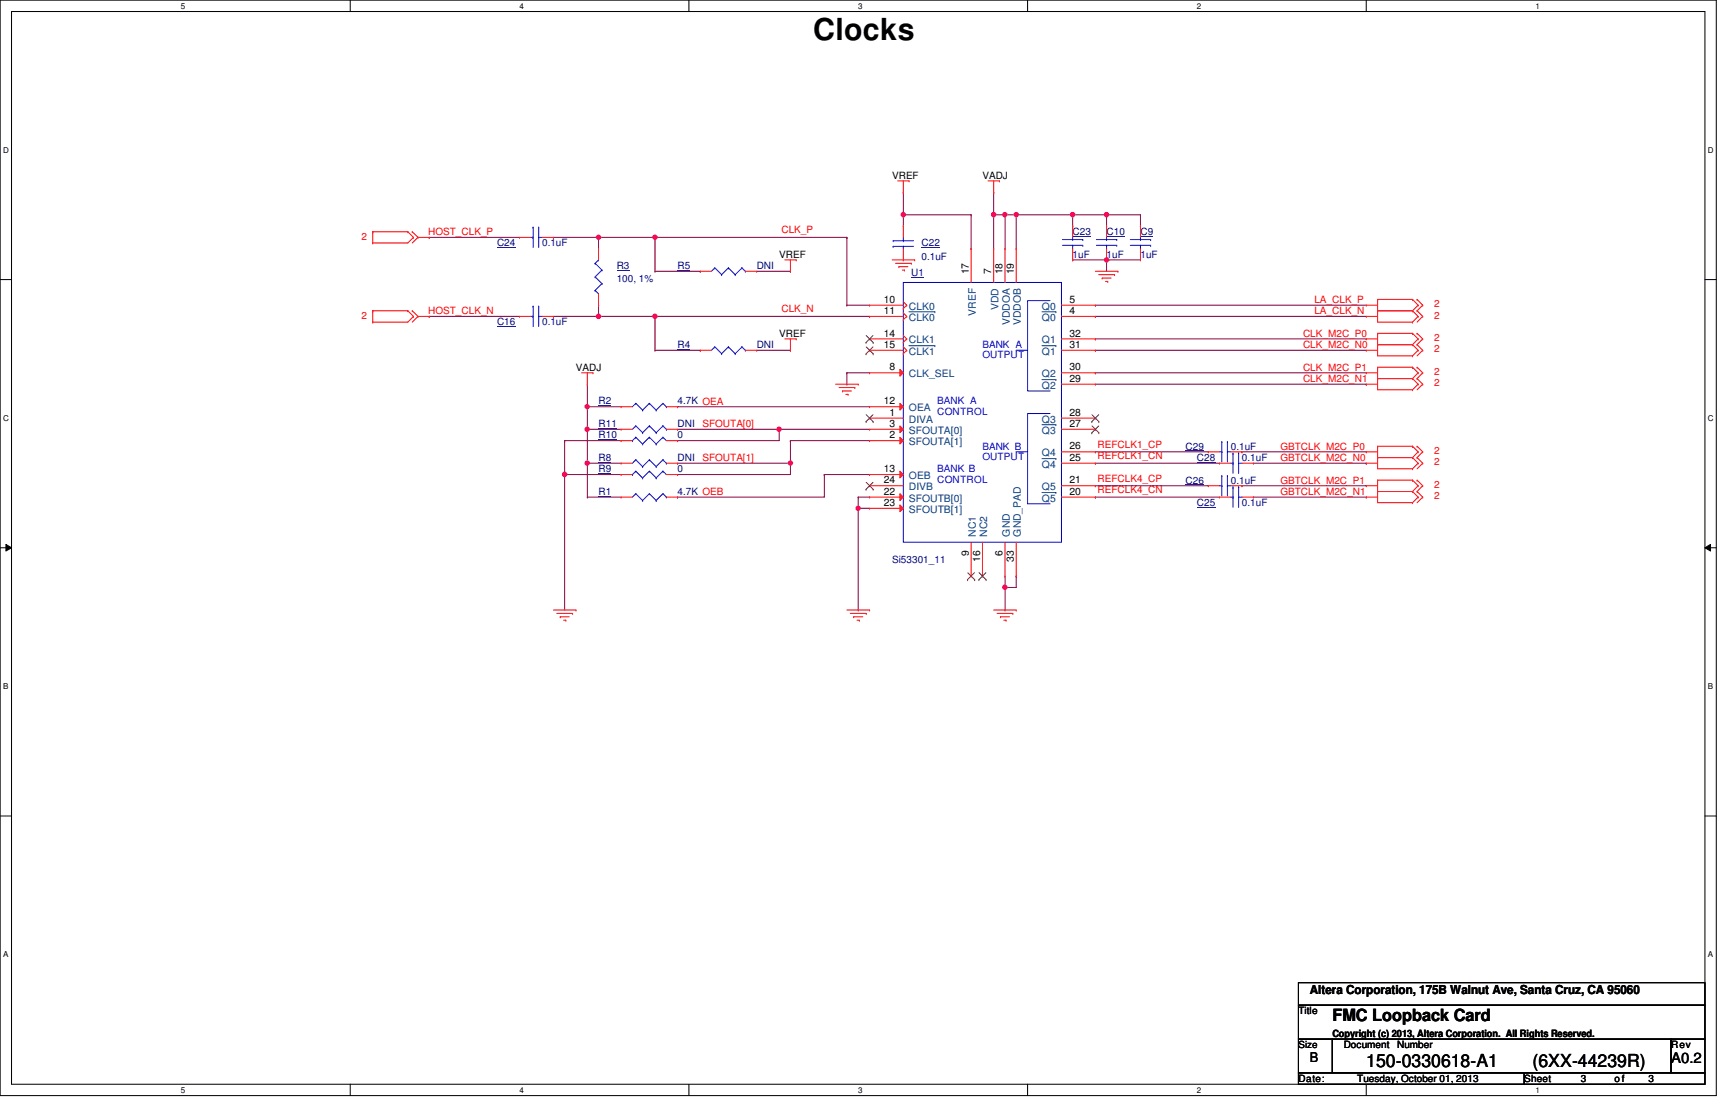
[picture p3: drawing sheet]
<svg xmlns="http://www.w3.org/2000/svg" width="432mm" height="279mm" viewBox="0 0 432 279" stroke-linecap="round" stroke-linejoin="round" font-family="sans-serif">
<path d="M0 0h428.6v273.6h-428.6zM2.9 2.9h422.9v267.8h-422.9z" fill="none" stroke="#000" stroke-width=".25"/>
<g fill="#fff">
<path d="M45.2 .4h1.1v2.2h-1.1z"/>
<path d="M45.2 271.1h1.1v2.2h-1.1z"/>
</g>
<path d="M87.5 0v2.9M87.5 270.7v2.9" fill="none" stroke="#000" stroke-width=".25"/>
<g fill="#fff">
<path d="M129.8 .4h1.1v2.2h-1.1z"/>
<path d="M129.8 271.1h1.1v2.2h-1.1z"/>
</g>
<path d="M172 0v2.9M172 270.7v2.9" fill="none" stroke="#000" stroke-width=".25"/>
<g fill="#fff">
<path d="M214.3 .4h1.1v2.2h-1.1z"/>
<path d="M214.3 271.1h1.1v2.2h-1.1z"/>
</g>
<path d="M256.6 0v2.9M256.6 270.7v2.9" fill="none" stroke="#000" stroke-width=".25"/>
<g fill="#fff">
<path d="M298.9 .4h1.1v2.2h-1.1z"/>
<path d="M298.9 271.1h1.1v2.2h-1.1z"/>
</g>
<path d="M341.2 0v2.9M341.2 270.7v2.9" fill="none" stroke="#000" stroke-width=".25"/>
<g fill="#fff">
<path d="M383.5 .4h1.1v2.2h-1.1z"/>
<path d="M383.5 271.1h1.1v2.2h-1.1z"/>
<path d="M.8 36.3h1.4v2.3h-1.4z"/>
<path d="M426.5 36.3h1.4v2.3h-1.4z"/>
<path d="M.8 103.3h1.4v2.2h-1.4z"/>
<path d="M426.5 103.3h1.4v2.2h-1.4z"/>
</g>
<path d="M0 69.8h2.9M425.8 69.8h2.8" fill="none" stroke="#000" stroke-width=".25"/>
<g fill="#fff">
<path d="M.8 170.2h1.3v2.3h-1.3z"/>
<path d="M426.5 170.2h1.3v2.3h-1.3z"/>
</g>
<path d="M0 136.8h2.9M1.5 135.9l1.4 .9-1.4 .8zM425.8 136.8l1.4-.9v1.7zM425.8 136.8h2.8" fill="none" stroke="#000" stroke-width=".25"/>
<path d="M1.5 135.9l1.4 .9-1.4 .8zM425.8 136.8l1.4-.9v1.7z" fill="#000"/>
<g fill="#fff">
<path d="M.8 237.2h1.3v2.2h-1.3z"/>
<path d="M426.5 237.2h1.3v2.2h-1.3z"/>
</g>
<path d="M0 203.8h2.9M425.8 203.8h2.8" fill="none" stroke="#000" stroke-width=".25"/>
<path d="M251 53.6h.1M251 53.6v8.5M251 53.6h2.8M253.8 53.6h.1M253.8 53.6v8.5M267.9 64.9h.1M267.9 64.9h8.5" fill="none" stroke="#800040" stroke-width=".25"/>
<circle cx="276.3" cy="64.9" r=".56" fill="#f0f"/>
<circle cx="276.3" cy="64.9" r=".56" fill="none" stroke="#f0f" stroke-width=".25"/>
<path d="M267.9 53.6h.1M267.9 53.6h8.5M276.4 64.9h.1M276.4 64.9v2.8" fill="none" stroke="#800040" stroke-width=".25"/>
<circle cx="276.3" cy="53.6" r=".56" fill="#f0f"/>
<circle cx="276.3" cy="53.6" r=".56" fill="none" stroke="#f0f" stroke-width=".25"/>
<circle cx="267.9" cy="53.6" r=".56" fill="#f0f"/>
<circle cx="267.9" cy="53.6" r=".56" fill="none" stroke="#f0f" stroke-width=".25"/>
<path d="M253.8 53.6h.1M253.8 53.6h14.1" fill="none" stroke="#800040" stroke-width=".25"/>
<circle cx="253.8" cy="53.6" r=".56" fill="#f0f"/>
<circle cx="253.8" cy="53.6" r=".56" fill="none" stroke="#f0f" stroke-width=".25"/>
<path d="M248.2 48h.1M248.2 48v5.6" fill="none" stroke="#800040" stroke-width=".25"/>
<circle cx="248.2" cy="53.6" r=".56" fill="#f0f"/>
<circle cx="248.2" cy="53.6" r=".56" fill="none" stroke="#f0f" stroke-width=".25"/>
<g fill="none" stroke="#800040" stroke-width=".25">
<path d="M248.2 53.6h.1M248.2 53.6h2.8M276.4 53.6h.1M276.4 53.6h8.4M273.6 79h.1M273.6 76.2h.1M273.6 79h67.6M273.6 76.2h67.6M276.4 64.9h.1M276.4 64.9h8.4M211.5 93.1h.1M211.5 93.1h5.7"/>
<path d="M273.6 84.6h.1M273.6 87.5h.1M273.6 93.1h.1M273.6 84.6h67.6M273.6 87.5h67.6M273.6 93.1h67.6M273.6 95.9h67.6M341.2 95.9h.1M169.2 101.6h.1M169.2 101.6h48M205.9 118.5h.1M205.9 118.5h11.3"/>
<path d="M273.6 112.8h.1M273.6 115.7h.1M273.6 112.8h28.2M273.6 115.7h30.9M310.2 112.8h.1M310.2 112.8h31M313 115.7h28.2M341.2 115.7h.1M273.6 121.3h.1M273.6 124.1h.1M273.6 121.3h28.2M273.6 124.1h30.9"/>
<path d="M310.2 121.3h.1M310.2 121.3h31M313 124.1h28.2M341.2 124.1h.1M251 146.7h.1M251 143.8v2.9M251 146.7h2.8"/>
</g>
<circle cx="250.9" cy="53.6" r=".56" fill="#f0f"/>
<circle cx="250.9" cy="53.6" r=".56" fill="none" stroke="#f0f" stroke-width=".25"/>
<path d="M248.2 53.6h.1M248.2 53.6v8.5M251 152.3h.1M251 146.7v5.6M253.8 143.8h.1M253.8 143.8v2.9" fill="none" stroke="#800040" stroke-width=".25"/>
<circle cx="250.9" cy="146.6" r=".56" fill="#f0f"/>
<circle cx="250.9" cy="146.6" r=".56" fill="none" stroke="#f0f" stroke-width=".25"/>
<path d="M149.5 79h14.1M163.6 79h.1" fill="none" stroke="#800040" stroke-width=".25"/>
<circle cx="149.5" cy="79" r=".56" fill="#f0f"/>
<circle cx="149.5" cy="79" r=".56" fill="none" stroke="#f0f" stroke-width=".25"/>
<path d="M138.2 59.3h.1M138.2 59.3h25.4M149.5 59.3h.1M149.5 59.3v2.8M163.6 59.3h.1M211.5 59.3h.1M211.5 59.3v16.9M149.5 76.2h.1M149.5 76.2v2.8M211.5 76.2h.1M211.5 76.2h5.7" fill="none" stroke="#800040" stroke-width=".25"/>
<circle cx="149.5" cy="59.2" r=".55" fill="#f0f"/>
<circle cx="149.5" cy="59.2" r=".55" fill="none" stroke="#f0f" stroke-width=".25"/>
<circle cx="163.6" cy="59.2" r=".55" fill="#f0f"/>
<circle cx="163.6" cy="59.2" r=".55" fill="none" stroke="#f0f" stroke-width=".25"/>
<path d="M107.2 59.3h.1M107.2 59.3h22.6M107.2 79h.1M107.2 79h22.6M138.2 79h.1M138.2 79h11.3M146.7 101.6h.1M146.7 107.2h.1M146.7 101.6h8.4M146.7 101.6v5.6" fill="none" stroke="#800040" stroke-width=".25"/>
<circle cx="146.6" cy="101.5" r=".55" fill="#f0f"/>
<circle cx="146.6" cy="101.5" r=".55" fill="none" stroke="#f0f" stroke-width=".25"/>
<circle cx="146.6" cy="107.2" r=".56" fill="#f0f"/>
<circle cx="146.6" cy="107.2" r=".56" fill="none" stroke="#f0f" stroke-width=".25"/>
<path d="M146.7 107.2h.1M146.7 107.2h8.4M146.7 107.2v8.5M205.9 118.5h.1M205.9 118.5v5.6h-36.7M146.7 124.1h.1M146.7 124.1h8.4M169.2 124.1h.1" fill="none" stroke="#800040" stroke-width=".25"/>
<circle cx="146.6" cy="115.6" r=".55" fill="#f0f"/>
<circle cx="146.6" cy="115.6" r=".55" fill="none" stroke="#f0f" stroke-width=".25"/>
<path d="M141 118.5h.1M141 118.5v33.8M146.7 115.7h.1M146.7 115.7h8.4M146.7 115.7v8.4" fill="none" stroke="#800040" stroke-width=".25"/>
<circle cx="141" cy="118.4" r=".56" fill="#f0f"/>
<circle cx="141" cy="118.4" r=".56" fill="none" stroke="#f0f" stroke-width=".25"/>
<path d="M211.5 95.9h.1M211.5 93.1v2.8M141 118.5h.1M141 110h.1M141 118.5h14.1M141 110h14.1M141 110v8.5M169.2 107.2h.1M169.2 107.2h48M194.6 107.2h.1" fill="none" stroke="#800040" stroke-width=".25"/>
<circle cx="194.6" cy="107.2" r=".56" fill="#f0f"/>
<circle cx="194.6" cy="107.2" r=".56" fill="none" stroke="#f0f" stroke-width=".25"/>
<path d="M169.2 115.7h.1M169.2 110h.1M169.2 115.7h28.2M194.6 107.2h.1M194.6 107.2v2.8h-25.4M197.4 110h.1M197.4 115.7h.1M197.4 110h19.8M197.4 110v8.5" fill="none" stroke="#800040" stroke-width=".25"/>
<circle cx="197.4" cy="115.6" r=".55" fill="#f0f"/>
<circle cx="197.4" cy="115.6" r=".55" fill="none" stroke="#f0f" stroke-width=".25"/>
<path d="M169.2 118.5h.1M169.2 118.5h28.2M214.3 124.1h.1M214.3 126.9h.1M214.3 124.1h2.9M214.3 126.9h2.9" fill="none" stroke="#800040" stroke-width=".25"/>
<circle cx="214.3" cy="126.9" r=".55" fill="#f0f"/>
<circle cx="214.3" cy="126.9" r=".55" fill="none" stroke="#f0f" stroke-width=".25"/>
<path d="M225.6 48h.1M225.6 48v5.6h16.9M242.5 53.6h.1M146.7 95.9v5.7M146.7 101.6h.1" fill="none" stroke="#800040" stroke-width=".25"/>
<circle cx="225.6" cy="53.6" r=".56" fill="#f0f"/>
<circle cx="225.6" cy="53.6" r=".56" fill="none" stroke="#f0f" stroke-width=".25"/>
<g fill="none" stroke="#800040" stroke-width=".25">
<path d="M225.6 53.6h.1M225.6 53.6v2.8M242.5 53.6v8.5M267.9 56.4h.1M267.9 53.6v2.8M276.4 56.4h.1M276.4 53.6v2.8M284.8 56.4h.1M284.8 53.6v2.8M217.2 79h.1M217.2 79h-53.6v8.5M242.5 62.1h.1"/>
<path d="M163.6 87.5h.1M163.6 87.5h11.3M174.9 87.5h.1M214.3 126.9h.1M214.3 124.1v28.2M214.3 152.3h.1"/>
</g>
<circle cx="163.6" cy="79" r=".56" fill="#f0f"/>
<circle cx="163.6" cy="79" r=".56" fill="none" stroke="#f0f" stroke-width=".25"/>
<path d="M211.5 59.3h.1M211.5 59.3h-47.9v8.4M163.6 67.7h.1M163.6 67.7h11.3M174.9 67.7h.1M189 67.7h8.4M197.4 67.7h.1M189 87.5h8.4M197.4 87.5h.1" fill="none" stroke="#800040" stroke-width=".25"/>
<g fill="none" stroke="#f00" stroke-width=".25">
<path d="M93.1 57.9h.1M93.1 57.9v2.8M93.1 57.9h8.8M101.9 57.9h.1M101.9 57.9l1.4 1.4M103 57.9h.1M103 57.9l1.4 1.4M103.3 59.3h.1M103.3 59.3l-1.4 1.4h-8.8M104.4 59.3h.1M104.4 59.3l-1.4 1.4M104.4 59.3h2.8"/>
<path d="M107.2 59.3h.1M129.8 59.3h.1M129.8 59.3h2.8M135.4 59.3h2.8M138.2 59.3h.1M224.2 45.2h2.8M225.6 48h.1M225.6 56.4h.1M225.6 45.2v2.8M225.6 56.4v2.9M227 45.2h.1M246.8 45.2h2.8"/>
<path d="M248.2 48h.1M248.2 45.2v2.8M249.6 45.2h.1M267.9 56.4h.1M267.9 56.4v2.9M284.8 56.4h.1M284.8 56.4v2.9M93.1 77.6h.1M93.1 60.7h.1M93.1 77.6h8.8M93.1 77.6v2.8M101.9 77.6h.1"/>
<path d="M101.9 77.6l1.4 1.4M103 77.6h.1M103 77.6l1.4 1.4M103.3 79h.1M103.3 79l-1.4 1.4h-8.8M104.4 79h.1M104.4 79h2.8M104.4 79l-1.4 1.4M107.2 79h.1M129.8 79h.1M129.8 79h2.8M135.4 79h2.8"/>
<path d="M138.2 79h.1M149.5 76.2h.1M149.5 62.1h.1M149.5 62.1v2.8M149.5 73.4v2.8M174.9 67.7h.1M174.9 67.7h2.8M186.1 67.7h2.9M189 67.7h.1M196 64.9h2.8M197.4 67.7h.1M197.4 64.9v2.8"/>
<path d="M198.8 64.9h.1M222.8 64.9h5.6M223.6 65.7h4M224.5 66.6h.1M224.5 66.6h2.2M225.3 67.4h.6M225.6 64.9h.1M225.6 62.1v2.8M225.9 67.4h.1M227.6 65.7h.1M228.4 64.9h.1M267.9 64.9h.1"/>
<path d="M267.9 62.1v2.8M273.6 67.7h5.6M274.4 68.6h3.9M275.3 69.4h.1M275.3 69.4h2.2M276.1 70.3h.5M276.6 70.3h.1M278.3 68.6h.1M279.2 67.7h.1M284.8 64.9h.1M284.8 62.1v2.8M341.2 76.2h.1"/>
<path d="M341.2 79h.1M341.2 76.2h2.8M341.2 79h2.8M344 74.8h.1M344 77.6h.1M344 74.8h8.8M344 77.6h8.8M344 74.8v5.6h8.8M352.8 74.8h.1M352.8 77.6h.1M352.8 74.8l1.4 1.4M352.8 77.6l1.4 1.4"/>
<path d="M353.9 74.8h.1M353.9 77.6h.1M353.9 74.8l1.4 1.4M353.9 77.6l1.4 1.4M354.2 76.2h.1M354.2 79h.1M354.2 76.2l-1.4 1.4M354.2 79l-1.4 1.4M355.3 76.2h.1M355.3 79h.1M355.3 76.2l-1.4 1.4M355.3 79l-1.4 1.4"/>
<path d="M93.1 80.4h.1M145.2 93.1h2.9M146.7 95.9h.1M146.7 93.1v2.8M148.1 93.1h.1M174.9 87.5h.1M174.9 87.5h2.8M186.1 87.5h2.9M189 87.5h.1M196 84.6h2.8M197.4 87.5h.1M197.4 84.6v2.9"/>
<path d="M198.8 84.6h.1M208.7 95.9h5.6M209.5 96.8h4M210.4 97.6h.1M210.4 97.6h2.2M211.2 98.5h.6M211.8 98.5h.1M213.5 96.8h.1M214.3 95.9h.1M341.2 84.6h.1M341.2 87.5h.1M341.2 93.1h.1"/>
<path d="M341.2 95.9h.1M341.2 95.9h2.8M341.2 84.6h2.8M341.2 93.1h2.8M341.2 87.5h2.8M344 83.2h.1M344 86.1h.1M344 91.7h.1M344 94.5h.1M344 83.2v5.7h8.8M344 91.7v5.6h8.8M344 83.2h8.8"/>
<path d="M344 86.1h8.8M344 91.7h8.8M344 94.5h8.8M352.8 80.4h.1M352.8 83.2h.1M352.8 86.1h.1M352.8 88.9h.1M352.8 91.7h.1M352.8 94.5h.1M352.8 97.3h.1M352.8 83.2l1.4 1.4M352.8 86.1l1.4 1.4"/>
<path d="M352.8 91.7l1.4 1.4M352.8 94.5l1.4 1.4M353.9 83.2h.1M353.9 86.1h.1M353.9 91.7h.1M353.9 94.5h.1M353.9 83.2l1.4 1.4M353.9 86.1l1.4 1.4M353.9 91.7l1.4 1.4M353.9 94.5l1.4 1.4M354.2 84.6h.1M354.2 87.5h.1"/>
<path d="M354.2 93.1h.1M354.2 95.9h.1M354.2 84.6l-1.4 1.5M354.2 87.5l-1.4 1.4M354.2 93.1l-1.4 1.4M354.2 95.9l-1.4 1.4M355.3 84.6h.1M355.3 87.5h.1M355.3 93.1h.1M355.3 95.9h.1M355.3 84.6l-1.4 1.5M355.3 87.5l-1.4 1.4"/>
<path d="M355.3 93.1l-1.4 1.4M355.3 95.9l-1.4 1.4M155.1 101.6h.1M155.1 110h.1M155.1 115.7h.1M155.1 115.7h2.8M155.1 101.6h2.8M155.1 110h2.8M166.4 115.7h2.8M166.4 101.6h2.8M166.4 110h2.8M169.2 101.6h.1"/>
<path d="M169.2 110h.1M169.2 115.7h.1M217.2 104.4h.1M217.2 104.4h8.4M304.5 115.7h.1M304.5 115.7h2.9M310.2 115.7h2.8M313 115.7h.1M341.2 112.8h.1M341.2 115.7h.1M341.2 112.8h2.8M341.2 115.7h2.8"/>
<path d="M344 111.4h.1M344 114.3h.1M344 119.9h.1M344 111.4v5.7h8.8M344 119.9v5.6h8.8M344 111.4h8.8M344 114.3h8.8M344 119.9h8.8M352.8 111.4h.1M352.8 114.3h.1M352.8 117.1h.1M352.8 119.9h.1"/>
<path d="M352.8 111.4l1.4 1.4M352.8 114.3l1.4 1.4M352.8 119.9l1.4 1.4M353.9 111.4h.1M353.9 114.3h.1M353.9 119.9h.1M353.9 111.4l1.4 1.4M353.9 114.3l1.4 1.4M353.9 119.9l1.4 1.4M354.2 112.8h.1M354.2 115.7h.1M354.2 112.8l-1.4 1.5"/>
<path d="M354.2 115.7l-1.4 1.4M355.3 112.8h.1M355.3 115.7h.1M355.3 112.8l-1.4 1.5M355.3 115.7l-1.4 1.4M155.1 124.1h.1M155.1 124.1h2.8M166.4 124.1h2.8M169.2 124.1h.1M301.8 121.3h.1M301.8 121.3h2.7M307.4 121.3h2.8"/>
<path d="M310.2 121.3h.1M341.2 121.3h.1M341.2 124.1h.1M341.2 121.3h2.8M341.2 124.1h2.8M344 122.7h.1M344 122.7h8.8M352.8 122.7h.1M352.8 125.5h.1M352.8 122.7l1.4 1.4M353.9 122.7h.1M353.9 122.7l1.4 1.4"/>
<path d="M354.2 121.3h.1M354.2 124.1h.1M354.2 121.3l-1.4 1.4M354.2 124.1l-1.4 1.4M355.3 121.3h.1M355.3 124.1h.1M355.3 121.3l-1.4 1.4M355.3 124.1l-1.4 1.4M138.2 152.3h5.6M139.1 153.2h3.9M139.9 154h.1M139.9 154h2.3"/>
<path d="M140.8 154.9h.5M141.3 154.9h.1M143 153.2h.1M143.8 152.3h.1M211.5 152.3h5.7M212.3 153.2h4M213.2 154h.1M213.2 154h2.3M214 154.9h.6M214.6 154.9h.1M216.3 153.2h.1M217.2 152.3h.1"/>
<path d="M248.2 152.3h5.6M249 153.2h3.9M249.9 154h.1M249.9 154h2.2M250.7 154.9h.5M251.2 154.9h.1M252.9 153.2h.1M253.8 152.3h.1"/>
</g>
<path d="M324.3 245.4h101.5v5.6h-101.5zM324.3 251h101.5v8.5h-101.5zM324.3 259.5h8.4v8.4h-8.4zM332.7 259.5h84.6v8.4h-84.6zM417.3 259.5h8.5v8.4h-8.5zM324.3 267.9h56.4v2.8h-56.4zM380.7 267.9h45.1v2.8h-45.1z" fill="none" stroke="#000" stroke-width=".25"/>
<g fill="none" stroke="#00f" stroke-width=".25">
<path d="M132.6 59.3h.5M133.1 59.3h.1M133.1 56.7h.1M133.1 56.7v5.1M134.5 56.7h.1M134.5 59.3h.1M134.5 56.7v5.1M134.5 59.3h.9M225.6 59.3v.8M265.3 59.8h5.1M267.9 59.8h.1M267.9 59.3v.5"/>
<path d="M270.4 59.8h.1M282.3 59.8h5.1M284.8 59.8h.1M284.8 59.3v.5M287.4 59.8h.1M132.6 79h.5M133.1 79h.1M133.1 76.5h.1M133.1 76.5v5M134.5 76.5h.1M134.5 79h.1M134.5 79h.9"/>
<path d="M134.5 76.5v5M148.6 72.5h.1M148.6 69.1h.1M148.6 65.7h.1M148.6 72.5l.9 .9M148.6 69.1l1.7 1.7M148.6 65.7l1.7 1.7M149.5 64.9h.1M149.5 64.9l-.9 .8M150.3 70.8h.1M150.3 67.4h.1M150.3 70.8l-1.7 1.7"/>
<path d="M150.3 67.4l-1.7 1.7M178.5 66.9h.1M178.5 66.9l-.8 .8M178.5 66.9l1.7 1.7M180.2 68.6h.1M181.9 66.9h.1M181.9 66.9l-1.7 1.7M181.9 66.9l1.7 1.7M183.6 68.6h.1M185.3 66.9h.1M185.3 66.9l-1.7 1.7M185.3 66.9l.8 .8"/>
<path d="M186.1 67.7h.1M223.1 60.1h.1M223.1 61.5h.1M223.1 60.1h5M223.1 61.5h5M225.6 70.5h39.5v64.9h-39.5zM225.6 61.5h.1M225.6 60.1h.1M225.6 61.5v.6M262.3 75.1h-5.7v22.5h5.7M265.3 61.3h5.1M267.9 61.3h.1"/>
<path d="M267.9 61.3v.8M270.4 61.3h.1M282.3 61.3h5.1M284.8 61.3h.1M284.8 61.3v.8M287.4 61.3h.1M178.5 86.6h.1M178.5 86.6l-.8 .9M178.5 86.6l1.7 1.7M180.2 88.3h.1M181.9 86.6h.1M181.9 86.6l-1.7 1.7"/>
<path d="M181.9 86.6l1.7 1.7M183.6 88.3h.1M185.3 86.6h.1M185.3 86.6l-1.7 1.7M185.3 86.6l.8 .9M186.1 87.5h.1M253.8 87.5h.1M253.8 87.5h2.8M157.9 110h.1M158.8 100.7h.1M158.8 109.2h.1M158.8 114.8h.1"/>
<path d="M158.8 100.7l-.9 .9M158.8 100.7l1.7 1.7M158.8 109.2l1.7 1.7M158.8 109.2l-.9 .8M158.8 114.8l-.9 .9M158.8 114.8l1.7 1.7M160.5 102.4h.1M160.5 110.9h.1M160.5 116.5h.1M162.2 100.7h.1M162.2 109.2h.1M162.2 114.8h.1"/>
<path d="M162.2 100.7l-1.7 1.7M162.2 100.7l1.7 1.7M162.2 109.2l1.7 1.7M162.2 109.2l-1.7 1.7M162.2 114.8l-1.7 1.7M162.2 114.8l1.7 1.7M163.9 102.4h.1M163.9 110.9h.1M163.9 116.5h.1M165.6 100.7h.1M165.6 109.2h.1M165.6 114.8h.1"/>
<path d="M165.6 100.7l-1.7 1.7M165.6 100.7l.8 .9M165.6 109.2l.8 .8M165.6 109.2l-1.7 1.7M165.6 114.8l-1.7 1.7M165.6 114.8l.8 .9M166.4 101.6h.1M166.4 115.7h.1M253.8 112.8h.1M253.8 112.8h2.8M262.3 103.3h-5.7v22.5h5.7M305.1 118.7h.1"/>
<path d="M305.1 118.7v5.1M306.5 118.7h.1M306.5 118.7v5.1M307.4 115.7h.5M307.9 115.7h.1M307.9 113.1h.1M307.9 113.1v5.1M309.3 113.1h.1M309.3 115.7h.1M309.3 115.7h.9M309.3 113.1v5.1M158.8 123.3h.1"/>
<path d="M158.8 123.3l-.9 .8M158.8 123.3l1.7 1.7M160.5 125h.1M162.2 123.3h.1M162.2 123.3l-1.7 1.7M162.2 123.3l1.7 1.7M163.9 125h.1M165.6 123.3h.1M165.6 123.3l-1.7 1.7M165.6 123.3l.8 .8M166.4 124.1h.1M304.5 121.3h.6"/>
<path d="M305.1 121.3h.1M306.5 121.3h.1M306.5 121.3h.9"/>
</g>
<g fill="none" stroke="#000080" stroke-width=".25">
<path d="M267.9 59h4.6M284.8 59h3.2M124.1 61.8h4.6M154 67.5h3.2M169.2 67.5h3.2M227.6 69.2h3.2M230.1 61.8h4.6M124.1 81.6h4.6M169.2 87.2h3.2M149.5 101.3h3.2M149.5 115.4h3.2M149.5 109.8h4.6"/>
<path d="M298.9 115.4h4.6M149.5 123.9h3.2M296.1 121.1h4.6"/>
</g>
<path d="M216.3 105.3h.1M216.3 103.5l1.8 1.8M218 103.5l-1.7 1.8M218.1 105.3h.1" fill="none" stroke="#804000" stroke-width=".25"/>
<path d="M224.7 109.2l.9 .8-.9 .9z" fill="#f00"/>
<path d="M217.2 110h.1M217.2 110h8.4M224.7 109.2l.9 .8-.9 .9z" fill="none" stroke="#f00" stroke-width=".25"/>
<path d="M224.7 106.3l.9 .9-.9 .8z" fill="#f00"/>
<path d="M248.2 62.1h.1M248.2 62.1v8.4M265.1 79h8.5M265.1 76.2h8.5M273.6 79h.1M273.6 76.2h.1M217.2 107.2h.1M217.2 107.2h8.4M224.7 106.3l.9 .9-.9 .8zM251 135.4v8.4M251 143.8h.1" fill="none" stroke="#f00" stroke-width=".25"/>
<path d="M260.2 77.9h3.5M263.7 77.9h.1" fill="none" stroke="#004080" stroke-width=".25"/>
<path d="M224.7 92.2l.9 .9-.9 .8z" fill="#f00"/>
<g fill="none" stroke="#f00" stroke-width=".25">
<path d="M217.2 76.2h.1M217.2 79h.1M217.2 76.2h8.4M217.2 79h8.4M225.6 77h.1M225.6 79.8h.1M225.6 75.4l.8 .8M225.6 78.1l.8 .9M226.4 76.2h.1M226.4 79h.1M226.4 76.2l-.8 .8M226.4 79l-.8 .8"/>
<path d="M217.2 93.1h.1M217.2 93.1h8.4M224.7 92.2l.9 .9-.9 .8zM242.5 135.4v8.4M242.5 143.8h.1"/>
</g>
<path d="M241.6 144.7h.1M241.7 143l1.7 1.7M243.4 143l-1.8 1.7M243.4 144.7h.1" fill="none" stroke="#804000" stroke-width=".25"/>
<path d="M227 77.9h6.5M233.5 77.9h.1" fill="none" stroke="#004080" stroke-width=".25"/>
<path d="M224.7 100.7l.9 .9-.9 .8z" fill="#f00"/>
<path d="M217.2 101.6h.1M217.2 101.6h8.4M224.7 100.7l.9 .9-.9 .8z" fill="none" stroke="#f00" stroke-width=".25"/>
<path d="M224.7 117.6l.9 .9-.9 .8z" fill="#f00"/>
<g fill="none" stroke="#f00" stroke-width=".25">
<path d="M242.5 62.1h.1M242.5 62.1v8.4M251 62.1h.1M251 62.1v8.4M253.8 62.1h.1M253.8 62.1v8.4M217.2 84.6h.1M217.2 87.5h.1M217.2 84.6h8.4M217.2 87.5h8.4M225.6 85.5h.1M225.6 88.3h.1"/>
<path d="M225.6 83.8l.8 .8M225.6 86.6l.8 .9M226.4 84.6h.1M226.4 87.5h.1M226.4 84.6l-.8 .9M226.4 87.5l-.8 .8M217.2 118.5h.1M217.2 118.5h8.4M224.7 117.6l.9 .9-.9 .8zM245.4 135.4v8.4M265.1 124.1h8.5M265.1 121.3h8.5"/>
<path d="M273.6 124.1h.1M273.6 121.3h.1M245.4 143.8h.1"/>
</g>
<path d="M216.3 85.5h.1M216.3 88.3h.1M216.3 83.8l1.8 1.7M216.3 86.6l1.8 1.7M218 83.8l-1.7 1.7M218 86.6l-1.7 1.7M218.1 85.5h.1M218.1 88.3h.1M244.5 144.7h.1M244.5 143l1.8 1.7M246.2 143l-1.7 1.7M246.3 144.7h.1" fill="none" stroke="#804000" stroke-width=".25"/>
<path d="M227 86.3h6.5M233.5 86.3h.1M260.2 123h3.5M263.7 123h.1" fill="none" stroke="#004080" stroke-width=".25"/>
<path d="M224.7 123.3l.9 .8-.9 .9z" fill="#f00"/>
<path d="M217.2 124.1h.1M217.2 124.1h8.4M224.7 123.3l.9 .8-.9 .9z" fill="none" stroke="#f00" stroke-width=".25"/>
<path d="M224.7 126.1l.9 .8-.9 .9z" fill="#f00"/>
<g fill="none" stroke="#f00" stroke-width=".25">
<path d="M276.4 56.4h.1M276.4 56.4v2.9M276.4 64.9h.1M276.4 62.1v2.8M265.1 95.9h8.5M265.1 93.1h8.5M265.1 87.5h8.5M265.1 84.6h8.5M273.6 95.9h.1M273.6 93.1h.1M273.6 87.5h.1M273.6 84.6h.1"/>
<path d="M155.1 118.5h.1M155.1 107.2h.1M155.1 107.2h2.8M155.1 118.5h2.8M166.4 107.2h2.8M166.4 118.5h2.8M169.2 118.5h.1M169.2 107.2h.1M265.1 115.7h8.5M265.1 112.8h8.5M265.1 107.2h8.5M265.1 104.4h8.5"/>
<path d="M273.6 115.7h.1M273.6 112.8h.1M273.6 107.2h.1M273.6 104.4h.1M301.8 112.8h.1M301.8 112.8h2.7M307.4 112.8h2.8M310.2 112.8h.1M217.2 126.9h.1M217.2 121.3h.1M217.2 126.9h8.4M217.2 121.3h8.4"/>
<path d="M224.7 126.1l.9 .8-.9 .9zM253.8 135.4v8.4M304.5 124.1h.1M304.5 124.1h2.9M310.2 124.1h2.8M313 124.1h.1M253.8 143.8h.1"/>
</g>
<path d="M272.7 108.1h.1M272.7 105.3h.1M272.7 106.3l1.7 1.8M272.7 103.5l1.7 1.8M274.4 106.3l-1.7 1.8M274.4 103.5l-1.7 1.8M274.4 108.1h.1M274.4 105.3h.1M216.3 122.2h.1M216.3 120.4l1.8 1.8M218 120.4l-1.7 1.8M218.1 122.2h.1" fill="none" stroke="#804000" stroke-width=".25"/>
<path d="M260.2 94.8h3.5M260.2 86.3h3.5M263.7 94.8h.1M263.7 86.3h.1M260.2 114.5h3.5M260.2 106h3.5M263.7 114.5h.1M263.7 106h.1" fill="none" stroke="#004080" stroke-width=".25"/>
<g fill="none" stroke="#00f" stroke-width=".25">
<path d="M273.8 59.8h5.1M276.4 59.8h.1M276.4 59.3v.5M278.9 59.8h.1M273.8 61.3h5.1M276.4 61.3h.1M276.4 61.3v.8M278.9 61.3h.1M157.9 118.5h.1M158.8 117.6h.1M158.8 106.3h.1M158.8 117.6l1.7 1.7"/>
<path d="M158.8 117.6l-.9 .9M158.8 106.3l-.9 .9M158.8 106.3l1.7 1.7M160.5 119.3h.1M160.5 108h.1M162.2 117.6h.1M162.2 106.3h.1M162.2 117.6l1.7 1.7M162.2 117.6l-1.7 1.7M162.2 106.3l-1.7 1.7M162.2 106.3l1.7 1.7M163.9 119.3h.1"/>
<path d="M163.9 108h.1M165.6 117.6h.1M165.6 106.3h.1M165.6 117.6l.8 .9M165.6 117.6l-1.7 1.7M165.6 106.3l-1.7 1.7M165.6 106.3l.8 .9M166.4 107.2h.1M304.5 112.8h.6M305.1 112.8h.1M305.1 110.3h.1M305.1 110.3v5.1"/>
<path d="M306.5 110.3h.1M306.5 112.8h.1M306.5 112.8h.9M306.5 110.3v5.1M307.4 124.1h.5M307.9 124.1h.1M307.9 121.6h.1M307.9 121.6v5.1M309.3 121.6h.1M309.3 124.1h.1M309.3 124.1h.9M309.3 121.6v5.1"/>
</g>
<path d="M276.4 59h4.6M149.5 118.2h3.2M149.5 107h4.6M296.1 112.6h4.6M298.9 126.7h4.6" fill="none" stroke="#000080" stroke-width=".25"/>
<circle cx="276.3" cy="64.9" r=".56" fill="#f0f"/>
<circle cx="276.3" cy="64.9" r=".56" fill="none" stroke="#f0f" stroke-width=".25"/>
<circle cx="276.3" cy="53.6" r=".56" fill="#f0f"/>
<circle cx="276.3" cy="53.6" r=".56" fill="none" stroke="#f0f" stroke-width=".25"/>
<circle cx="267.9" cy="53.6" r=".56" fill="#f0f"/>
<circle cx="267.9" cy="53.6" r=".56" fill="none" stroke="#f0f" stroke-width=".25"/>
<circle cx="253.8" cy="53.6" r=".56" fill="#f0f"/>
<circle cx="253.8" cy="53.6" r=".56" fill="none" stroke="#f0f" stroke-width=".25"/>
<circle cx="248.2" cy="53.6" r=".56" fill="#f0f"/>
<circle cx="248.2" cy="53.6" r=".56" fill="none" stroke="#f0f" stroke-width=".25"/>
<circle cx="250.9" cy="53.6" r=".56" fill="#f0f"/>
<circle cx="250.9" cy="53.6" r=".56" fill="none" stroke="#f0f" stroke-width=".25"/>
<circle cx="250.9" cy="146.6" r=".56" fill="#f0f"/>
<circle cx="250.9" cy="146.6" r=".56" fill="none" stroke="#f0f" stroke-width=".25"/>
<circle cx="149.5" cy="79" r=".56" fill="#f0f"/>
<circle cx="149.5" cy="79" r=".56" fill="none" stroke="#f0f" stroke-width=".25"/>
<circle cx="149.5" cy="59.2" r=".55" fill="#f0f"/>
<circle cx="149.5" cy="59.2" r=".55" fill="none" stroke="#f0f" stroke-width=".25"/>
<circle cx="163.6" cy="59.2" r=".55" fill="#f0f"/>
<circle cx="163.6" cy="59.2" r=".55" fill="none" stroke="#f0f" stroke-width=".25"/>
<circle cx="146.6" cy="101.5" r=".55" fill="#f0f"/>
<circle cx="146.6" cy="101.5" r=".55" fill="none" stroke="#f0f" stroke-width=".25"/>
<circle cx="146.6" cy="107.2" r=".56" fill="#f0f"/>
<circle cx="146.6" cy="107.2" r=".56" fill="none" stroke="#f0f" stroke-width=".25"/>
<circle cx="146.6" cy="115.6" r=".55" fill="#f0f"/>
<circle cx="146.6" cy="115.6" r=".55" fill="none" stroke="#f0f" stroke-width=".25"/>
<circle cx="141" cy="118.4" r=".56" fill="#f0f"/>
<circle cx="141" cy="118.4" r=".56" fill="none" stroke="#f0f" stroke-width=".25"/>
<circle cx="194.6" cy="107.2" r=".56" fill="#f0f"/>
<circle cx="194.6" cy="107.2" r=".56" fill="none" stroke="#f0f" stroke-width=".25"/>
<circle cx="197.4" cy="115.6" r=".55" fill="#f0f"/>
<circle cx="197.4" cy="115.6" r=".55" fill="none" stroke="#f0f" stroke-width=".25"/>
<circle cx="214.3" cy="126.9" r=".55" fill="#f0f"/>
<circle cx="214.3" cy="126.9" r=".55" fill="none" stroke="#f0f" stroke-width=".25"/>
<circle cx="225.6" cy="53.6" r=".56" fill="#f0f"/>
<circle cx="225.6" cy="53.6" r=".56" fill="none" stroke="#f0f" stroke-width=".25"/>
<circle cx="163.6" cy="79" r=".56" fill="#f0f"/>
<circle cx="163.6" cy="79" r=".56" fill="none" stroke="#f0f" stroke-width=".25"/>
<text font-size="7.6" x="203.1" y="9.9">Clocks</text>
<g font-size="4.5">
<text x="341.2" y="266.3">150-0330618-A1</text>
<text x="382.7" y="266.3">(6XX-44239R)</text>
</g>
<text font-size="4.2" x="332.7" y="254.8">FMC Loopback Card</text>
<text font-size="3.6" x="417.3" y="265.5">A0.2</text>
<text font-size="3.3" x="327.1" y="265.3">B</text>
<text font-size="3.1" x="327.1" y="248.2">Altera Corporation, 175B Walnut Ave, Santa Cruz, CA 95060</text>
<g font-size="2.5">
<text x="222.8" y="44.6">VREF</text>
<text x="245.4" y="44.6">VADJ</text>
<text x="194.6" y="64.3">VREF</text>
<text x="241.9" y="68.5" transform="rotate(-90 241.9 68.5)">17</text>
<text x="247.6" y="68.5" transform="rotate(-90 247.6 68.5)">7</text>
<text x="250.4" y="68.5" transform="rotate(-90 250.4 68.5)">18</text>
<text x="253.2" y="68.5" transform="rotate(-90 253.2 68.5)">19</text>
<text x="220.7" y="75.6">10</text>
<text x="267.1" y="75.6">5</text>
<text x="220.7" y="78.4">11</text>
<text x="267.1" y="78.4">4</text>
<text x="194.6" y="84.1">VREF</text>
<text x="220.7" y="84">14</text>
<text x="220.7" y="86.9">15</text>
<text x="267.1" y="86.9">31</text>
<text x="267.1" y="84">32</text>
<text x="143.8" y="92.5">VADJ</text>
<text x="222.2" y="92.5">8</text>
<text x="267.1" y="95.3">29</text>
<text x="267.1" y="92.5">30</text>
<text x="220.7" y="101">12</text>
<text x="222.2" y="103.8">1</text>
<text x="222.2" y="106.6">3</text>
<text x="267.1" y="106.6">27</text>
<text x="267.1" y="103.8">28</text>
<text x="222.2" y="109.4">2</text>
<text x="267.1" y="112.2">26</text>
<text x="220.7" y="117.9">13</text>
<text x="267.1" y="115.1">25</text>
<text x="220.7" y="123.5">22</text>
<text x="220.7" y="120.7">24</text>
<text x="267.1" y="123.5">20</text>
<text x="267.1" y="120.7">21</text>
<text x="220.7" y="126.3">23</text>
<text x="241.9" y="138.8" transform="rotate(-90 241.9 138.8)">9</text>
<text x="244.8" y="140.3" transform="rotate(-90 244.8 140.3)">16</text>
<text x="250.4" y="138.8" transform="rotate(-90 250.4 138.8)">6</text>
<text x="253.2" y="140.3" transform="rotate(-90 253.2 140.3)">33</text>
<text x="324.3" y="253.2">Title</text>
<text x="324.3" y="261.7">Size</text>
<text x="332.7" y="259">Copyright (c) 2013, Altera Corporation. All Rights Reserved.</text>
<text x="335.6" y="261.7">Document</text>
<text x="348.9" y="261.7">Number</text>
<text x="417.3" y="261.7">Rev</text>
<text x="324.3" y="270.1">Date:</text>
<text x="339" y="270.1">Tuesday, October 01, 2013</text>
<text x="380.7" y="270.1">Sheet</text>
<text x="394.8" y="270.1">3</text>
<text x="403.2" y="270.1">of</text>
<text x="411.7" y="270.1">3</text>
</g>
<g font-size="2.5" fill="#f00">
<text x="90.3" y="59.8">2</text>
<text x="106.9" y="58.7">HOST_CLK_P</text>
<text x="195.2" y="58.3">CLK_P</text>
<text x="328.3" y="75.6">LA_CLK_P</text>
<text x="358.1" y="76.8">2</text>
<text x="90.3" y="79.5">2</text>
<text x="106.9" y="78.4">HOST_CLK_N</text>
<text x="195.2" y="78">CLK_N</text>
<text x="328.3" y="78.4">LA_CLK_N</text>
<text x="358.1" y="79.5">2</text>
<text x="325.4" y="84.1">CLK_M2C_P0</text>
<text x="325.4" y="86.9">CLK_M2C_N0</text>
<text x="358.1" y="85.2">2</text>
<text x="358.1" y="88">2</text>
<text x="325.4" y="92.5">CLK_M2C_P1</text>
<text x="325.4" y="95.3">CLK_M2C_N1</text>
<text x="358.1" y="93.6">2</text>
<text x="358.1" y="96.5">2</text>
<text x="175.4" y="106.6">SFOUTA[0]</text>
<text x="274.1" y="111.8">REFCLK1_CP</text>
<text x="319.8" y="112.3">GBTCLK_M2C_P0</text>
<text x="358.1" y="113.4">2</text>
<text x="175.4" y="115.1">SFOUTA[1]</text>
<text x="274.1" y="114.7">REFCLK1_CN</text>
<text x="319.8" y="115.1">GBTCLK_M2C_N0</text>
<text x="358.1" y="116.2">2</text>
<text x="274.1" y="120.3">REFCLK4_CP</text>
<text x="274.1" y="123.1">REFCLK4_CN</text>
<text x="319.8" y="120.7">GBTCLK_M2C_P1</text>
<text x="319.8" y="123.5">GBTCLK_M2C_N1</text>
<text x="358.1" y="121.8">2</text>
<text x="358.1" y="124.7">2</text>
</g>
<g font-size="2.5" fill="#000080">
<text x="267.9" y="58.7">C23</text>
<text x="276.4" y="58.7">C10</text>
<text x="284.8" y="58.7">C9</text>
<text x="124.1" y="61.5">C24</text>
<text x="135.4" y="61.5">0.1uF</text>
<text x="230.1" y="61.5">C22</text>
<text x="230.1" y="64.9">0.1uF</text>
<text x="267.9" y="64.3">1uF</text>
<text x="276.4" y="64.3">1uF</text>
<text x="284.8" y="64.3">1uF</text>
<text x="154" y="67.1">R3</text>
<text x="154" y="70.5">100, 1%</text>
<text x="169.2" y="67.1">R5</text>
<text x="189" y="67.1">DNI</text>
<text x="227.6" y="68.8">U1</text>
<text x="124.1" y="81.2">C16</text>
<text x="135.4" y="81.2">0.1uF</text>
<text x="169.2" y="86.9">R4</text>
<text x="189" y="86.9">DNI</text>
<text x="149.5" y="101">R2</text>
<text x="169.2" y="101">4.7K OEA</text>
<text x="149.5" y="106.6">R11</text>
<text x="169.2" y="106.6">DNI</text>
<text x="149.5" y="109.4">R10</text>
<text x="169.2" y="109.4">0</text>
<text x="296.1" y="112.3">C29</text>
<text x="307.4" y="112.3">0.1uF</text>
<text x="149.5" y="115.1">R8</text>
<text x="149.5" y="117.9">R9</text>
<text x="169.2" y="115.1">DNI</text>
<text x="169.2" y="117.9">0</text>
<text x="298.9" y="115.1">C28</text>
<text x="310.2" y="115.1">0.1uF</text>
<text x="149.5" y="123.5">R1</text>
<text x="169.2" y="123.5">4.7K OEB</text>
<text x="296.1" y="120.7">C26</text>
<text x="307.4" y="120.7">0.1uF</text>
<text x="298.9" y="126.4">C25</text>
<text x="310.2" y="126.4">0.1uF</text>
<text x="222.8" y="140.5">Si53301_11</text>
</g>
<g font-size="2.5" fill="#004080">
<text x="227" y="77.3">CLK0</text>
<text x="249.3" y="77.4" transform="rotate(-90 249.3 77.4)">VDD</text>
<text x="260.2" y="77.3">Q0</text>
<text x="227" y="80.1">CLK0</text>
<text x="243.7" y="78.8" transform="rotate(-90 243.7 78.8)">VREF</text>
<text x="252.2" y="81.2" transform="rotate(-90 252.2 81.2)">VDDOA</text>
<text x="255" y="81.2" transform="rotate(-90 255 81.2)">VDDOB</text>
<text x="260.2" y="80.1">Q0</text>
<text x="227" y="85.8">CLK1</text>
<text x="227" y="88.6">CLK1</text>
<text x="260.2" y="88.6">Q1</text>
<text x="260.2" y="85.8">Q1</text>
<text x="227" y="94.2">CLK_SEL</text>
<text x="260.2" y="94.2">Q2</text>
<text x="260.2" y="97.1">Q2</text>
<text x="227" y="105.5">DIVA</text>
<text x="227" y="102.7">OEA</text>
<text x="260.2" y="105.5">Q3</text>
<text x="227" y="111.2">SFOUTA[1]</text>
<text x="227" y="108.3">SFOUTA[0]</text>
<text x="260.2" y="114">Q4</text>
<text x="260.2" y="108.3">Q3</text>
<text x="227" y="119.6">OEB</text>
<text x="260.2" y="116.8">Q4</text>
<text x="227" y="125.3">SFOUTB[0]</text>
<text x="227" y="122.4">DIVB</text>
<text x="260.2" y="125.3">Q5</text>
<text x="260.2" y="122.4">Q5</text>
<text x="227" y="128.1">SFOUTB[1]</text>
<text x="243.7" y="134" transform="rotate(-90 243.7 134)">NC1</text>
<text x="246.5" y="134" transform="rotate(-90 246.5 134)">NC2</text>
<text x="252.2" y="134" transform="rotate(-90 252.2 134)">GND</text>
<text x="255" y="134" transform="rotate(-90 255 134)">GND_PAD</text>
</g>
<g font-size="2.5" fill="#00f">
<text x="245.4" y="86.9">BANK A</text>
<text x="245.4" y="89.5">OUTPUT</text>
<text x="234.1" y="101">BANK A</text>
<text x="234.1" y="103.5">CONTROL</text>
<text x="245.4" y="112.3">BANK B</text>
<text x="234.1" y="117.9">BANK B</text>
<text x="245.4" y="114.9">OUTPUT</text>
<text x="234.1" y="120.5">CONTROL</text>
</g>
<g font-size="2">
<text x="45.2" y="2.2">5</text>
<text x="129.8" y="2.2">4</text>
<text x="214.3" y="2.2">3</text>
<text x="298.9" y="2.2">2</text>
<text x="383.5" y="2.2">1</text>
<text x=".8" y="38.1">D</text>
<text x="426.5" y="38.1">D</text>
<text x=".8" y="105.1">C</text>
<text x="426.5" y="105.1">C</text>
<text x=".8" y="172">B</text>
<text x="426.5" y="172">B</text>
<text x=".8" y="239">A</text>
<text x="426.5" y="239">A</text>
<text x="45.2" y="272.9">5</text>
<text x="129.8" y="272.9">4</text>
<text x="214.3" y="272.9">3</text>
<text x="298.9" y="272.9">2</text>
<text x="383.5" y="272.9">1</text>
</g>
</svg>
